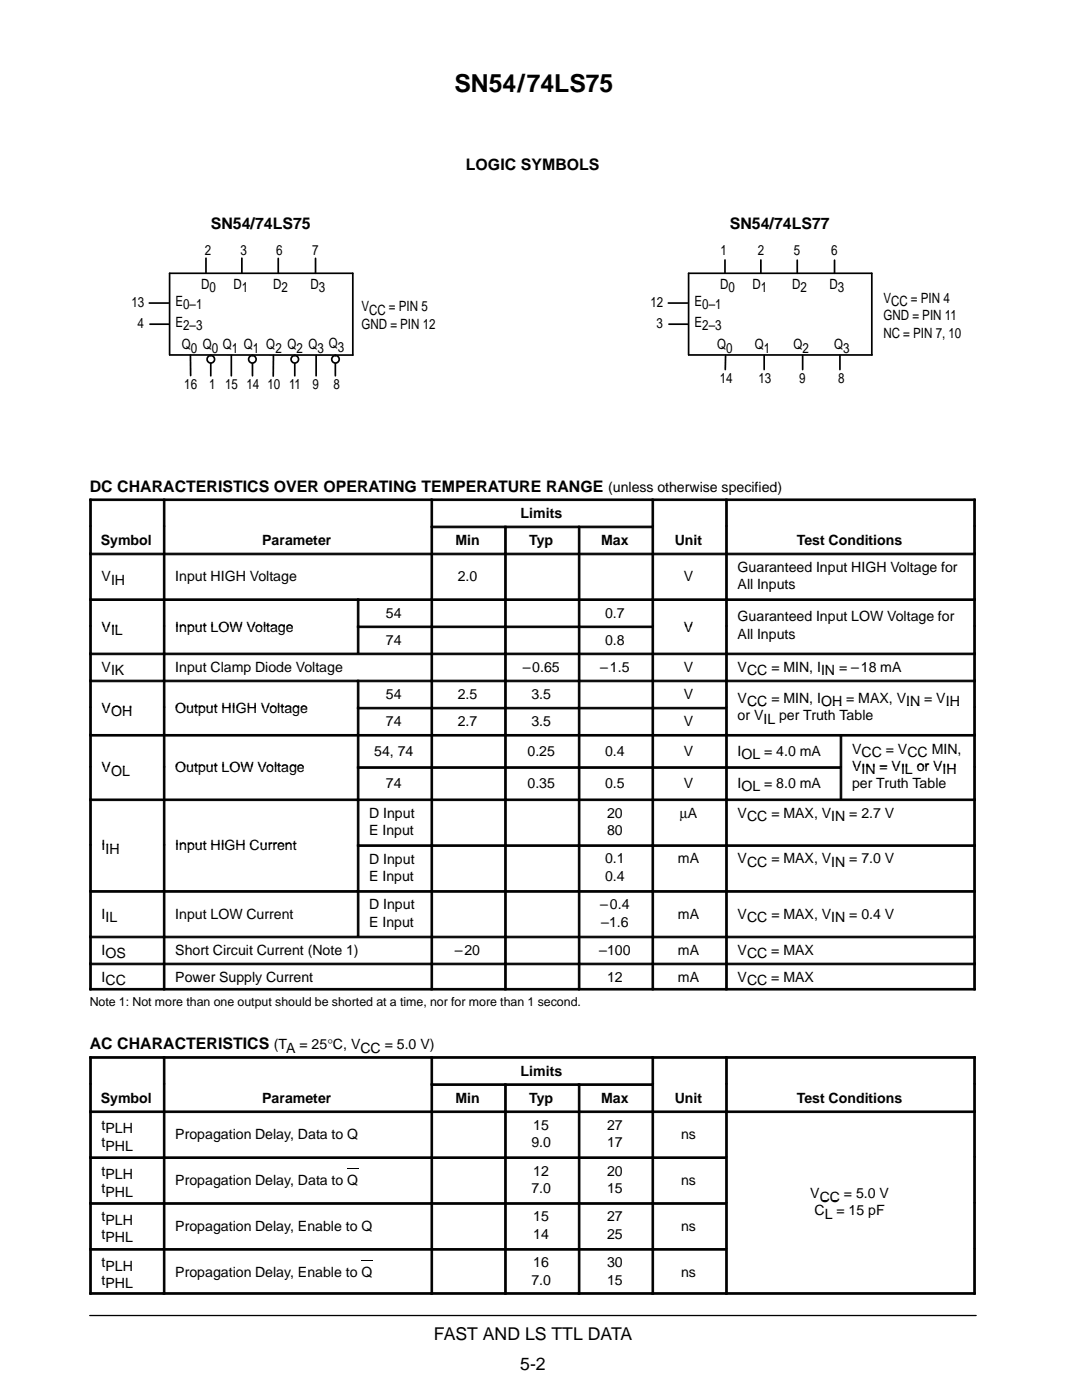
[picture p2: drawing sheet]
<svg xmlns="http://www.w3.org/2000/svg" width="216mm" height="279mm" viewBox="0 0 216 279" stroke-linecap="round" stroke-linejoin="round" font-family="sans-serif">
<path d="M17.9 262.5h176.9" fill="none" stroke="#000" stroke-width=".26"/>
<g fill="none" stroke="#000" stroke-width=".34">
<path d="M41.1 51.5v3M48.3 51.5v3M55.5 51.6v2.9M63 51.6v2.9M33.8 70.8v-16.3h36.6v16.4M33.9 70.8l36.5 .1M38 70.9v4.1M42.1 70.9v4.1M46.2 70.9v4.1M50.4 70.9v4.1M54.6 70.9l-.1 4.2M58.8 70.9v4.1"/>
<path d="M63.1 70.9v4.1M66.9 70.9v4.1"/>
</g>
<circle cx="42.1" cy="71.7" r=".75" fill="#fff"/>
<circle cx="42.1" cy="71.7" r=".75" fill="none" stroke="#000" stroke-width=".34"/>
<circle cx="50.4" cy="71.7" r=".75" fill="#fff"/>
<circle cx="50.4" cy="71.7" r=".75" fill="none" stroke="#000" stroke-width=".34"/>
<circle cx="58.8" cy="71.7" r=".75" fill="#fff"/>
<circle cx="58.8" cy="71.7" r=".75" fill="none" stroke="#000" stroke-width=".34"/>
<circle cx="66.9" cy="71.7" r=".75" fill="#fff"/>
<g fill="none" stroke="#000" stroke-width=".34">
<path d="M144.7 51.9v2.6M151.8 51.9v2.6M159.1 51.9v2.6M166.5 51.9v2.6M29.8 60.5h3.8M29.9 64.7h3.9M133.4 60.5h3.8M133.5 64.7h3.8M137.4 70.8v-16.3h36.6v16.3M137.4 70.8h36.6M144.8 70.9l-.1 2.9M152.5 70.9v2.9"/>
<path d="M160.2 70.9v2.9M167.6 70.9v2.9"/>
<circle cx="66.9" cy="71.7" r=".75"/>
</g>
<g fill="#000" stroke="#000" stroke-width=".2">
<path d="M17.9 99.6h.3v5.4h-.3z" fill-rule="evenodd"/>
<path d="M17.9 99.6h14.7v.3h-14.7z" fill-rule="evenodd"/>
<path d="M32.6 99.6h.3v5.4h-.3z" fill-rule="evenodd"/>
<path d="M32.6 99.6h53.4v.3h-53.4z" fill-rule="evenodd"/>
<path d="M86 99.6h.3v5.4h-.3z" fill-rule="evenodd"/>
<path d="M86 99.6h44.1v.3h-44.1z" fill-rule="evenodd"/>
<path d="M130.1 99.6h.3v5.4h-.3z" fill-rule="evenodd"/>
<path d="M130.1 99.6h14.7v.3h-14.7z" fill-rule="evenodd"/>
<path d="M144.8 99.6h.3v5.4h-.3z" fill-rule="evenodd"/>
<path d="M144.8 99.6h49.8v.3h-49.8z" fill-rule="evenodd"/>
<path d="M194.3 99.6h.3v5.4h-.3z" fill-rule="evenodd"/>
<path d="M17.9 105h.3v5.4h-.3z" fill-rule="evenodd"/>
<path d="M17.9 110.4h.3v9.1h-.3z" fill-rule="evenodd"/>
<path d="M17.9 110.4h14.7v.3h-14.7z" fill-rule="evenodd"/>
<path d="M17.9 119.5h.3v5.4h-.3z" fill-rule="evenodd"/>
<path d="M17.9 119.5h14.7v.3h-14.7z" fill-rule="evenodd"/>
<path d="M32.6 105h.3v5.4h-.3z" fill-rule="evenodd"/>
<path d="M32.6 110.4h.3v9.1h-.3z" fill-rule="evenodd"/>
<path d="M32.6 110.4h53.4v.3h-53.4z" fill-rule="evenodd"/>
<path d="M32.6 119.5h.3v5.4h-.3z" fill-rule="evenodd"/>
<path d="M32.6 119.5h38.7v.3h-38.7z" fill-rule="evenodd"/>
<path d="M71.3 119.5h.3v5.4h-.3z" fill-rule="evenodd"/>
<path d="M71.3 119.5h14.7v.3h-14.7z" fill-rule="evenodd"/>
<path d="M86 105h.3v5.4h-.3z" fill-rule="evenodd"/>
<path d="M86 105h14.7v.3h-14.7z" fill-rule="evenodd"/>
<path d="M86 110.4h.3v9.1h-.3z" fill-rule="evenodd"/>
<path d="M86 110.4h14.7v.3h-14.7z" fill-rule="evenodd"/>
<path d="M86 119.5h.3v5.4h-.3z" fill-rule="evenodd"/>
<path d="M86 119.5h14.7v.3h-14.7z" fill-rule="evenodd"/>
<path d="M100.7 105h.3v5.4h-.3z" fill-rule="evenodd"/>
<path d="M100.7 105h14.7v.3h-14.7z" fill-rule="evenodd"/>
<path d="M100.7 110.4h.3v9.1h-.3z" fill-rule="evenodd"/>
<path d="M100.7 110.4h14.7v.3h-14.7z" fill-rule="evenodd"/>
<path d="M100.7 119.5h.3v5.4h-.3z" fill-rule="evenodd"/>
<path d="M100.7 119.5h14.7v.3h-14.7z" fill-rule="evenodd"/>
<path d="M115.4 105h.3v5.4h-.3z" fill-rule="evenodd"/>
<path d="M115.4 105h14.7v.3h-14.7z" fill-rule="evenodd"/>
<path d="M115.4 110.4h.3v9.1h-.3z" fill-rule="evenodd"/>
<path d="M115.4 110.4h14.7v.3h-14.7z" fill-rule="evenodd"/>
<path d="M115.4 119.5h.3v5.4h-.3z" fill-rule="evenodd"/>
<path d="M115.4 119.5h14.7v.3h-14.7z" fill-rule="evenodd"/>
<path d="M130.1 105h.3v5.4h-.3z" fill-rule="evenodd"/>
<path d="M130.1 110.4h.3v9.1h-.3z" fill-rule="evenodd"/>
<path d="M130.1 110.4h14.7v.3h-14.7z" fill-rule="evenodd"/>
<path d="M130.1 119.5h.3v5.4h-.3z" fill-rule="evenodd"/>
<path d="M130.1 119.5h14.7v.3h-14.7z" fill-rule="evenodd"/>
<path d="M144.8 105h.3v5.4h-.3z" fill-rule="evenodd"/>
<path d="M144.8 110.4h.3v9.1h-.3z" fill-rule="evenodd"/>
<path d="M144.8 110.4h49.8v.3h-49.8z" fill-rule="evenodd"/>
<path d="M144.8 119.5h.3v5.4h-.3z" fill-rule="evenodd"/>
<path d="M144.8 119.5h49.8v.3h-49.8z" fill-rule="evenodd"/>
<path d="M194.3 105h.3v5.4h-.3z" fill-rule="evenodd"/>
<path d="M194.3 110.4h.3v9.1h-.3z" fill-rule="evenodd"/>
<path d="M194.3 119.5h.3v5.4h-.3z" fill-rule="evenodd"/>
<path d="M17.9 124.9h.3v5.4h-.3z" fill-rule="evenodd"/>
<path d="M17.9 130.3h.3v5.4h-.3z" fill-rule="evenodd"/>
<path d="M17.9 130.3h14.7v.4h-14.7z" fill-rule="evenodd"/>
<path d="M17.9 135.7h.3v5.4h-.3z" fill-rule="evenodd"/>
<path d="M17.9 135.7h14.7v.4h-14.7z" fill-rule="evenodd"/>
<path d="M32.6 124.9h.3v5.4h-.3z" fill-rule="evenodd"/>
<path d="M32.6 130.3h.3v5.4h-.3z" fill-rule="evenodd"/>
<path d="M32.6 130.3h53.4v.4h-53.4z" fill-rule="evenodd"/>
<path d="M32.6 135.7h.3v5.4h-.3z" fill-rule="evenodd"/>
<path d="M32.6 135.7h38.7v.4h-38.7z" fill-rule="evenodd"/>
<path d="M71.3 124.9h.3v5.4h-.3z" fill-rule="evenodd"/>
<path d="M71.3 124.9h14.7v.4h-14.7z" fill-rule="evenodd"/>
<path d="M71.3 135.7h.3v5.4h-.3z" fill-rule="evenodd"/>
<path d="M71.3 135.7h14.7v.4h-14.7z" fill-rule="evenodd"/>
<path d="M86 124.9h.3v5.4h-.3z" fill-rule="evenodd"/>
<path d="M86 124.9h14.7v.4h-14.7z" fill-rule="evenodd"/>
<path d="M86 130.3h.3v5.4h-.3z" fill-rule="evenodd"/>
<path d="M86 130.3h14.7v.4h-14.7z" fill-rule="evenodd"/>
<path d="M86 135.7h.3v5.4h-.3z" fill-rule="evenodd"/>
<path d="M86 135.7h14.7v.4h-14.7z" fill-rule="evenodd"/>
<path d="M100.7 124.9h.3v5.4h-.3z" fill-rule="evenodd"/>
<path d="M100.7 124.9h14.7v.4h-14.7z" fill-rule="evenodd"/>
<path d="M100.7 130.3h.3v5.4h-.3z" fill-rule="evenodd"/>
<path d="M100.7 130.3h14.7v.4h-14.7z" fill-rule="evenodd"/>
<path d="M100.7 135.7h.3v5.4h-.3z" fill-rule="evenodd"/>
<path d="M100.7 135.7h14.7v.4h-14.7z" fill-rule="evenodd"/>
<path d="M115.4 124.9h.3v5.4h-.3z" fill-rule="evenodd"/>
<path d="M115.4 124.9h14.7v.4h-14.7z" fill-rule="evenodd"/>
<path d="M115.4 130.3h.3v5.4h-.3z" fill-rule="evenodd"/>
<path d="M115.4 130.3h14.7v.4h-14.7z" fill-rule="evenodd"/>
<path d="M115.4 135.7h.3v5.4h-.3z" fill-rule="evenodd"/>
<path d="M115.4 135.7h14.7v.4h-14.7z" fill-rule="evenodd"/>
<path d="M130.1 124.9h.3v5.4h-.3z" fill-rule="evenodd"/>
<path d="M130.1 130.3h.3v5.4h-.3z" fill-rule="evenodd"/>
<path d="M130.1 130.3h14.7v.4h-14.7z" fill-rule="evenodd"/>
<path d="M130.1 135.7h.3v5.4h-.3z" fill-rule="evenodd"/>
<path d="M130.1 135.7h14.7v.4h-14.7z" fill-rule="evenodd"/>
<path d="M144.8 124.9h.3v5.4h-.3z" fill-rule="evenodd"/>
<path d="M144.8 130.3h.3v5.4h-.3z" fill-rule="evenodd"/>
<path d="M144.8 130.3h49.8v.4h-49.8z" fill-rule="evenodd"/>
<path d="M144.8 135.7h.3v5.4h-.3z" fill-rule="evenodd"/>
<path d="M144.8 135.7h49.8v.4h-49.8z" fill-rule="evenodd"/>
<path d="M194.3 124.9h.3v5.4h-.3z" fill-rule="evenodd"/>
<path d="M194.3 130.3h.3v5.4h-.3z" fill-rule="evenodd"/>
<path d="M194.3 135.7h.3v5.4h-.3z" fill-rule="evenodd"/>
<path d="M17.9 141.2h.3v5.4h-.3z" fill-rule="evenodd"/>
<path d="M17.9 146.6h.3v6.4h-.3z" fill-rule="evenodd"/>
<path d="M17.9 146.6h14.7v.3h-14.7z" fill-rule="evenodd"/>
<path d="M17.9 153h.3v6.4h-.3z" fill-rule="evenodd"/>
<path d="M17.9 159.5h.3v9.1h-.3z" fill-rule="evenodd"/>
<path d="M17.9 159.5h14.7v.3h-14.7z" fill-rule="evenodd"/>
<path d="M32.6 141.2h.3v5.4h-.3z" fill-rule="evenodd"/>
<path d="M32.6 146.6h.3v6.4h-.3z" fill-rule="evenodd"/>
<path d="M32.6 146.6h38.7v.3h-38.7z" fill-rule="evenodd"/>
<path d="M32.6 153h.3v6.4h-.3z" fill-rule="evenodd"/>
<path d="M32.6 159.5h.3v9.1h-.3z" fill-rule="evenodd"/>
<path d="M32.6 159.5h38.7v.3h-38.7z" fill-rule="evenodd"/>
<path d="M71.3 141.2h.3v5.4h-.3z" fill-rule="evenodd"/>
<path d="M71.3 141.2h14.7v.3h-14.7z" fill-rule="evenodd"/>
<path d="M71.3 146.6h.3v6.4h-.3z" fill-rule="evenodd"/>
<path d="M71.3 146.6h14.7v.3h-14.7z" fill-rule="evenodd"/>
<path d="M71.3 153h.3v6.4h-.3z" fill-rule="evenodd"/>
<path d="M71.3 153h14.7v.3h-14.7z" fill-rule="evenodd"/>
<path d="M71.3 159.5h.3v9.1h-.3z" fill-rule="evenodd"/>
<path d="M71.3 159.5h14.7v.3h-14.7z" fill-rule="evenodd"/>
<path d="M86 141.2h.3v5.4h-.3z" fill-rule="evenodd"/>
<path d="M86 141.2h14.7v.3h-14.7z" fill-rule="evenodd"/>
<path d="M86 146.6h.3v6.4h-.3z" fill-rule="evenodd"/>
<path d="M86 146.6h14.7v.3h-14.7z" fill-rule="evenodd"/>
<path d="M86 153h.3v6.4h-.3z" fill-rule="evenodd"/>
<path d="M86 153h14.7v.3h-14.7z" fill-rule="evenodd"/>
<path d="M86 159.5h.3v9.1h-.3z" fill-rule="evenodd"/>
<path d="M86 159.5h14.7v.3h-14.7z" fill-rule="evenodd"/>
<path d="M100.7 141.2h.3v5.4h-.3z" fill-rule="evenodd"/>
<path d="M100.7 141.2h14.7v.3h-14.7z" fill-rule="evenodd"/>
<path d="M100.7 146.6h.3v6.4h-.3z" fill-rule="evenodd"/>
<path d="M100.7 146.6h14.7v.3h-14.7z" fill-rule="evenodd"/>
<path d="M100.7 153h.3v6.4h-.3z" fill-rule="evenodd"/>
<path d="M100.7 153h14.7v.3h-14.7z" fill-rule="evenodd"/>
<path d="M100.7 159.5h.3v9.1h-.3z" fill-rule="evenodd"/>
<path d="M100.7 159.5h14.7v.3h-14.7z" fill-rule="evenodd"/>
<path d="M115.4 141.2h.3v5.4h-.3z" fill-rule="evenodd"/>
<path d="M115.4 141.2h14.7v.3h-14.7z" fill-rule="evenodd"/>
<path d="M115.4 146.6h.3v6.4h-.3z" fill-rule="evenodd"/>
<path d="M115.4 146.6h14.7v.3h-14.7z" fill-rule="evenodd"/>
<path d="M115.4 153h.3v6.4h-.3z" fill-rule="evenodd"/>
<path d="M115.4 153h14.7v.3h-14.7z" fill-rule="evenodd"/>
<path d="M115.4 159.5h.3v9.1h-.3z" fill-rule="evenodd"/>
<path d="M115.4 159.5h14.7v.3h-14.7z" fill-rule="evenodd"/>
<path d="M130.1 141.2h.3v5.4h-.3z" fill-rule="evenodd"/>
<path d="M130.1 141.2h14.7v.3h-14.7z" fill-rule="evenodd"/>
<path d="M130.1 146.6h.3v6.4h-.3z" fill-rule="evenodd"/>
<path d="M130.1 146.6h14.7v.3h-14.7z" fill-rule="evenodd"/>
<path d="M130.1 153h.3v6.4h-.3z" fill-rule="evenodd"/>
<path d="M130.1 153h14.7v.3h-14.7z" fill-rule="evenodd"/>
<path d="M130.1 159.5h.3v9.1h-.3z" fill-rule="evenodd"/>
<path d="M130.1 159.5h14.7v.3h-14.7z" fill-rule="evenodd"/>
<path d="M144.8 141.2h.3v5.4h-.3z" fill-rule="evenodd"/>
<path d="M144.8 146.6h.3v6.4h-.3z" fill-rule="evenodd"/>
<path d="M144.8 146.6h22.8v.3h-22.8z" fill-rule="evenodd"/>
<path d="M144.8 153h.3v6.4h-.3z" fill-rule="evenodd"/>
<path d="M144.8 153h22.8v.3h-22.8z" fill-rule="evenodd"/>
<path d="M144.8 159.5h.3v9.1h-.3z" fill-rule="evenodd"/>
<path d="M144.8 159.5h49.8v.3h-49.8z" fill-rule="evenodd"/>
<path d="M167.6 146.6h.4v6.4h-.4z" fill-rule="evenodd"/>
<path d="M167.6 146.6h27v.3h-27z" fill-rule="evenodd"/>
<path d="M167.6 153h.4v6.4h-.4z" fill-rule="evenodd"/>
<path d="M194.3 141.2h.3v5.4h-.3z" fill-rule="evenodd"/>
<path d="M194.3 146.6h.3v6.4h-.3z" fill-rule="evenodd"/>
<path d="M194.3 153h.3v6.4h-.3z" fill-rule="evenodd"/>
<path d="M194.3 159.5h.3v9.1h-.3z" fill-rule="evenodd"/>
<path d="M17.9 168.6h.3v9.1h-.3z" fill-rule="evenodd"/>
<path d="M17.9 177.7h.3v9.1h-.3z" fill-rule="evenodd"/>
<path d="M17.9 177.7h14.7v.4h-14.7z" fill-rule="evenodd"/>
<path d="M32.6 168.6h.3v9.1h-.3z" fill-rule="evenodd"/>
<path d="M32.6 177.7h.3v9.1h-.3z" fill-rule="evenodd"/>
<path d="M32.6 177.7h38.7v.4h-38.7z" fill-rule="evenodd"/>
<path d="M71.3 168.6h.3v9.1h-.3z" fill-rule="evenodd"/>
<path d="M71.3 168.6h14.7v.3h-14.7z" fill-rule="evenodd"/>
<path d="M71.3 177.7h.3v9.1h-.3z" fill-rule="evenodd"/>
<path d="M71.3 177.7h14.7v.4h-14.7z" fill-rule="evenodd"/>
<path d="M86 168.6h.3v9.1h-.3z" fill-rule="evenodd"/>
<path d="M86 168.6h14.7v.3h-14.7z" fill-rule="evenodd"/>
<path d="M86 177.7h.3v9.1h-.3z" fill-rule="evenodd"/>
<path d="M86 177.7h14.7v.4h-14.7z" fill-rule="evenodd"/>
<path d="M100.7 168.6h.3v9.1h-.3z" fill-rule="evenodd"/>
<path d="M100.7 168.6h14.7v.3h-14.7z" fill-rule="evenodd"/>
<path d="M100.7 177.7h.3v9.1h-.3z" fill-rule="evenodd"/>
<path d="M100.7 177.7h14.7v.4h-14.7z" fill-rule="evenodd"/>
<path d="M115.4 168.6h.3v9.1h-.3z" fill-rule="evenodd"/>
<path d="M115.4 168.6h14.7v.3h-14.7z" fill-rule="evenodd"/>
<path d="M115.4 177.7h.3v9.1h-.3z" fill-rule="evenodd"/>
<path d="M115.4 177.7h14.7v.4h-14.7z" fill-rule="evenodd"/>
<path d="M130.1 168.6h.3v9.1h-.3z" fill-rule="evenodd"/>
<path d="M130.1 168.6h14.7v.3h-14.7z" fill-rule="evenodd"/>
<path d="M130.1 177.7h.3v9.1h-.3z" fill-rule="evenodd"/>
<path d="M130.1 177.7h14.7v.4h-14.7z" fill-rule="evenodd"/>
<path d="M144.8 168.6h.3v9.1h-.3z" fill-rule="evenodd"/>
<path d="M144.8 168.6h49.8v.3h-49.8z" fill-rule="evenodd"/>
<path d="M144.8 177.7h.3v9.1h-.3z" fill-rule="evenodd"/>
<path d="M144.8 177.7h49.8v.4h-49.8z" fill-rule="evenodd"/>
<path d="M194.3 168.6h.3v9.1h-.3z" fill-rule="evenodd"/>
<path d="M194.3 177.7h.3v9.1h-.3z" fill-rule="evenodd"/>
<path d="M17.9 186.8h.3v5.4h-.3z" fill-rule="evenodd"/>
<path d="M17.9 186.8h14.7v.4h-14.7z" fill-rule="evenodd"/>
<path d="M17.9 192.2h.3v5.4h-.3z" fill-rule="evenodd"/>
<path d="M17.9 192.2h14.7v.3h-14.7z" fill-rule="evenodd"/>
<path d="M17.9 197.3h14.7v.3h-14.7z" fill-rule="evenodd"/>
<path d="M32.6 186.8h.3v5.4h-.3z" fill-rule="evenodd"/>
<path d="M32.6 186.8h53.4v.4h-53.4z" fill-rule="evenodd"/>
<path d="M32.6 192.2h.3v5.4h-.3z" fill-rule="evenodd"/>
<path d="M32.6 192.2h53.4v.3h-53.4z" fill-rule="evenodd"/>
<path d="M32.6 197.3h53.4v.3h-53.4z" fill-rule="evenodd"/>
<path d="M86 186.8h.3v5.4h-.3z" fill-rule="evenodd"/>
<path d="M86 186.8h14.7v.4h-14.7z" fill-rule="evenodd"/>
<path d="M86 192.2h.3v5.4h-.3z" fill-rule="evenodd"/>
<path d="M86 192.2h14.7v.3h-14.7z" fill-rule="evenodd"/>
<path d="M86 197.3h14.7v.3h-14.7z" fill-rule="evenodd"/>
<path d="M100.7 186.8h.3v5.4h-.3z" fill-rule="evenodd"/>
<path d="M100.7 186.8h14.7v.4h-14.7z" fill-rule="evenodd"/>
<path d="M100.7 192.2h.3v5.4h-.3z" fill-rule="evenodd"/>
<path d="M100.7 192.2h14.7v.3h-14.7z" fill-rule="evenodd"/>
<path d="M100.7 197.3h14.7v.3h-14.7z" fill-rule="evenodd"/>
<path d="M115.4 186.8h.3v5.4h-.3z" fill-rule="evenodd"/>
<path d="M115.4 186.8h14.7v.4h-14.7z" fill-rule="evenodd"/>
<path d="M115.4 192.2h.3v5.4h-.3z" fill-rule="evenodd"/>
<path d="M115.4 192.2h14.7v.3h-14.7z" fill-rule="evenodd"/>
<path d="M115.4 197.3h14.7v.3h-14.7z" fill-rule="evenodd"/>
<path d="M130.1 186.8h.3v5.4h-.3z" fill-rule="evenodd"/>
<path d="M130.1 186.8h14.7v.4h-14.7z" fill-rule="evenodd"/>
<path d="M130.1 192.2h.3v5.4h-.3z" fill-rule="evenodd"/>
<path d="M130.1 192.2h14.7v.3h-14.7z" fill-rule="evenodd"/>
<path d="M130.1 197.3h14.7v.3h-14.7z" fill-rule="evenodd"/>
<path d="M144.8 186.8h.3v5.4h-.3z" fill-rule="evenodd"/>
<path d="M144.8 186.8h49.8v.4h-49.8z" fill-rule="evenodd"/>
<path d="M144.8 192.2h.3v5.4h-.3z" fill-rule="evenodd"/>
<path d="M144.8 192.2h49.8v.3h-49.8z" fill-rule="evenodd"/>
<path d="M144.8 197.3h49.8v.3h-49.8z" fill-rule="evenodd"/>
<path d="M194.3 186.8h.3v5.4h-.3z" fill-rule="evenodd"/>
<path d="M194.3 192.2h.3v5.4h-.3z" fill-rule="evenodd"/>
<path d="M17.9 210.9h.3v5.4h-.3z" fill-rule="evenodd"/>
<path d="M17.9 210.9h14.7v.3h-14.7z" fill-rule="evenodd"/>
<path d="M17.9 216.3h.3v5.4h-.3z" fill-rule="evenodd"/>
<path d="M32.6 210.9h.3v5.4h-.3z" fill-rule="evenodd"/>
<path d="M32.6 210.9h53.4v.3h-53.4z" fill-rule="evenodd"/>
<path d="M32.6 216.3h.3v5.4h-.3z" fill-rule="evenodd"/>
<path d="M86 210.9h.3v5.4h-.3z" fill-rule="evenodd"/>
<path d="M86 210.9h44.1v.3h-44.1z" fill-rule="evenodd"/>
<path d="M86 216.3h.3v5.4h-.3z" fill-rule="evenodd"/>
<path d="M86 216.3h14.7v.3h-14.7z" fill-rule="evenodd"/>
<path d="M100.7 216.3h.3v5.4h-.3z" fill-rule="evenodd"/>
<path d="M100.7 216.3h14.7v.3h-14.7z" fill-rule="evenodd"/>
<path d="M115.4 216.3h.3v5.4h-.3z" fill-rule="evenodd"/>
<path d="M115.4 216.3h14.7v.3h-14.7z" fill-rule="evenodd"/>
<path d="M130.1 210.9h.3v5.4h-.3z" fill-rule="evenodd"/>
<path d="M130.1 210.9h14.7v.3h-14.7z" fill-rule="evenodd"/>
<path d="M130.1 216.3h.3v5.4h-.3z" fill-rule="evenodd"/>
<path d="M144.8 210.9h.3v5.4h-.3z" fill-rule="evenodd"/>
<path d="M144.8 210.9h49.8v.3h-49.8z" fill-rule="evenodd"/>
<path d="M144.8 216.3h.3v5.4h-.3z" fill-rule="evenodd"/>
<path d="M194.3 210.9h.3v5.4h-.3z" fill-rule="evenodd"/>
<path d="M194.3 216.3h.3v5.4h-.3z" fill-rule="evenodd"/>
<path d="M17.9 221.7h.3v9.2h-.3z" fill-rule="evenodd"/>
<path d="M17.9 221.7h14.7v.3h-14.7z" fill-rule="evenodd"/>
<path d="M17.9 230.9h.3v9.1h-.3z" fill-rule="evenodd"/>
<path d="M17.9 230.9h14.7v.3h-14.7z" fill-rule="evenodd"/>
<path d="M32.6 221.7h.3v9.2h-.3z" fill-rule="evenodd"/>
<path d="M32.6 221.7h53.4v.3h-53.4z" fill-rule="evenodd"/>
<path d="M32.6 230.9h.3v9.1h-.3z" fill-rule="evenodd"/>
<path d="M32.6 230.9h53.4v.3h-53.4z" fill-rule="evenodd"/>
<path d="M86 221.7h.3v9.2h-.3z" fill-rule="evenodd"/>
<path d="M86 221.7h14.7v.3h-14.7z" fill-rule="evenodd"/>
<path d="M86 230.9h.3v9.1h-.3z" fill-rule="evenodd"/>
<path d="M86 230.9h14.7v.3h-14.7z" fill-rule="evenodd"/>
<path d="M100.7 221.7h.3v9.2h-.3z" fill-rule="evenodd"/>
<path d="M100.7 221.7h14.7v.3h-14.7z" fill-rule="evenodd"/>
<path d="M100.7 230.9h.3v9.1h-.3z" fill-rule="evenodd"/>
<path d="M100.7 230.9h14.7v.3h-14.7z" fill-rule="evenodd"/>
<path d="M115.4 221.7h.3v9.2h-.3z" fill-rule="evenodd"/>
<path d="M115.4 221.7h14.7v.3h-14.7z" fill-rule="evenodd"/>
<path d="M115.4 230.9h.3v9.1h-.3z" fill-rule="evenodd"/>
<path d="M115.4 230.9h14.7v.3h-14.7z" fill-rule="evenodd"/>
<path d="M130.1 221.7h.3v9.2h-.3z" fill-rule="evenodd"/>
<path d="M130.1 221.7h14.7v.3h-14.7z" fill-rule="evenodd"/>
<path d="M130.1 230.9h.3v9.1h-.3z" fill-rule="evenodd"/>
<path d="M130.1 230.9h14.7v.3h-14.7z" fill-rule="evenodd"/>
<path d="M144.8 221.7h.3v9.2h-.3z" fill-rule="evenodd"/>
<path d="M144.8 221.7h49.8v.3h-49.8z" fill-rule="evenodd"/>
<path d="M144.8 230.9h.3v9.1h-.3z" fill-rule="evenodd"/>
<path d="M194.3 221.7h.3v9.2h-.3z" fill-rule="evenodd"/>
<path d="M194.3 230.9h.3v9.1h-.3z" fill-rule="evenodd"/>
<path d="M17.9 240h.3v9.2h-.3z" fill-rule="evenodd"/>
<path d="M17.9 240h14.7v.3h-14.7z" fill-rule="evenodd"/>
<path d="M17.9 249.2h.3v9.1h-.3z" fill-rule="evenodd"/>
<path d="M17.9 249.2h14.7v.3h-14.7z" fill-rule="evenodd"/>
<path d="M17.9 258h14.7v.3h-14.7z" fill-rule="evenodd"/>
<path d="M32.6 240h.3v9.2h-.3z" fill-rule="evenodd"/>
<path d="M32.6 240h53.4v.3h-53.4z" fill-rule="evenodd"/>
<path d="M32.6 249.2h.3v9.1h-.3z" fill-rule="evenodd"/>
<path d="M32.6 249.2h53.4v.3h-53.4z" fill-rule="evenodd"/>
<path d="M32.6 258h53.4v.3h-53.4z" fill-rule="evenodd"/>
<path d="M86 240h.3v9.2h-.3z" fill-rule="evenodd"/>
<path d="M86 240h14.7v.3h-14.7z" fill-rule="evenodd"/>
<path d="M86 249.2h.3v9.1h-.3z" fill-rule="evenodd"/>
<path d="M86 249.2h14.7v.3h-14.7z" fill-rule="evenodd"/>
<path d="M86 258h14.7v.3h-14.7z" fill-rule="evenodd"/>
<path d="M100.7 240h.3v9.2h-.3z" fill-rule="evenodd"/>
<path d="M100.7 240h14.7v.3h-14.7z" fill-rule="evenodd"/>
<path d="M100.7 249.2h.3v9.1h-.3z" fill-rule="evenodd"/>
<path d="M100.7 249.2h14.7v.3h-14.7z" fill-rule="evenodd"/>
<path d="M100.7 258h14.7v.3h-14.7z" fill-rule="evenodd"/>
<path d="M115.4 240h.3v9.2h-.3z" fill-rule="evenodd"/>
<path d="M115.4 240h14.7v.3h-14.7z" fill-rule="evenodd"/>
<path d="M115.4 249.2h.3v9.1h-.3z" fill-rule="evenodd"/>
<path d="M115.4 249.2h14.7v.3h-14.7z" fill-rule="evenodd"/>
<path d="M115.4 258h14.7v.3h-14.7z" fill-rule="evenodd"/>
<path d="M130.1 240h.3v9.2h-.3z" fill-rule="evenodd"/>
<path d="M130.1 240h14.7v.3h-14.7z" fill-rule="evenodd"/>
<path d="M130.1 249.2h.3v9.1h-.3z" fill-rule="evenodd"/>
<path d="M130.1 249.2h14.7v.3h-14.7z" fill-rule="evenodd"/>
<path d="M130.1 258h14.7v.3h-14.7z" fill-rule="evenodd"/>
<path d="M144.8 240h.3v9.2h-.3z" fill-rule="evenodd"/>
<path d="M144.8 249.2h.3v9.1h-.3z" fill-rule="evenodd"/>
<path d="M144.8 258h49.8v.3h-49.8z" fill-rule="evenodd"/>
<path d="M194.3 240h.3v9.2h-.3z" fill-rule="evenodd"/>
<path d="M194.3 249.2h.3v9.1h-.3z" fill-rule="evenodd"/>
</g>
<path d="M69.3 233.2h2.2M72.1 251.5h2.2" fill="none" stroke="#000" stroke-width=".2"/>
<text font-size="4.9" x="90.7" y="18.3">SN54/74LS75</text>
<g font-size="3.5">
<text x="86.6" y="267.5">FAST AND LS TTL DATA</text>
<text x="103.8" y="273.4">5-2</text>
</g>
<g font-size="3.2">
<text x="93" y="33.9">LOGIC SYMBOLS</text>
<text x="42.1" y="45.8">SN54/74LS75</text>
<text x="145.6" y="45.8">SN54/74LS77</text>
<text x="17.9" y="98.1">DC CHARACTERISTICS OVER OPERATING TEMPERATURE RANGE</text>
<text x="17.9" y="209.4">AC CHARACTERISTICS</text>
</g>
<g font-size="2.8">
<text x="40.9" y="50.9">2</text>
<text x="48" y="50.9">3</text>
<text x="55.1" y="50.9">6</text>
<text x="62.3" y="50.9">7</text>
<text x="143.7" y="50.9">1</text>
<text x="151.2" y="50.9">2</text>
<text x="158.4" y="50.9">5</text>
<text x="165.8" y="50.9">6</text>
<text x="40.1" y="57.6">D0</text>
<text x="46.6" y="57.6">D1</text>
<text x="54.5" y="57.6">D2</text>
<text x="62" y="57.6">D3</text>
<text x="143.7" y="57.6">D0</text>
<text x="150.1" y="57.6">D1</text>
<text x="158.1" y="57.6">D2</text>
<text x="165.5" y="57.6">D3</text>
<text x="26.2" y="61.3">13</text>
<text x="27.5" y="65.5">4</text>
<text x="35" y="61">E0–1</text>
<text x="35" y="65.2">E2–3</text>
<text x="72.1" y="62.1">VCC = PIN 5</text>
<text x="72.1" y="65.6">GND = PIN 12</text>
<text x="129.8" y="61.3">12</text>
<text x="131" y="65.5">3</text>
<text x="138.6" y="61">E0–1</text>
<text x="138.6" y="65.2">E2–3</text>
<text x="176.3" y="60.4">VCC = PIN 4</text>
<text x="176.3" y="63.9">GND = PIN 11</text>
<text x="36.3" y="69.7">Q0 Q0 Q1 Q1 Q2 Q2 Q3 Q3</text>
<text x="143.1" y="69.7">Q0</text>
<text x="150.6" y="69.7">Q1</text>
<text x="158.3" y="69.7">Q2</text>
<text x="166.5" y="69.7">Q3</text>
<text x="176.3" y="67.4">NC = PIN 7, 10</text>
<text x="36.8" y="77.6">16</text>
<text x="41.7" y="77.6">1 15 14 10 11</text>
<text x="62.4" y="77.6">9</text>
<text x="66.5" y="77.6">8</text>
<text x="143.6" y="76.5">14</text>
<text x="151.3" y="76.5">13</text>
<text x="159.5" y="76.5">9</text>
<text x="167.2" y="76.5">8</text>
<text x="121.3" y="98.1">(unless otherwise specified)</text>
<text x="103.9" y="103.3">Limits</text>
<text x="20.1" y="108.8">S</text>
<text x="20.1" y="108.8">Symbol</text>
<text x="26.1" y="108.8">b l</text>
<text x="52.3" y="108.8">P</text>
<text x="52.3" y="108.8">Parameter</text>
<text x="90.9" y="108.7">Min</text>
<text x="105.6" y="108.7">Typ</text>
<text x="120" y="108.7">Max</text>
<text x="134.6" y="108.8">U i</text>
<text x="136.7" y="108.8">n t</text>
<text x="159" y="108.8">T</text>
<text x="159" y="108.8">Test Conditions</text>
<text x="165.3" y="108.8">C</text>
<text x="170.8" y="108.8">di i</text>
<text x="20.3" y="116">VIH</text>
<text x="35" y="116">Input HIGH Voltage</text>
<text x="91.3" y="116">2.0</text>
<text x="136.4" y="116">V</text>
<text x="147.2" y="114.1">Guaranteed Input HIGH Voltage for</text>
<text x="147.2" y="117.6">All Inputs</text>
<text x="77" y="123.2">54</text>
<text x="120.7" y="123.2">0.7</text>
<text x="147.2" y="124">Guaranteed Input LOW Voltage for</text>
<text x="165.2" y="124">p</text>
<text x="183.3" y="124">g</text>
<text x="20.3" y="126">VIL</text>
<text x="35" y="126">Input LOW Voltage</text>
<text x="77" y="128.7">74</text>
<text x="120.7" y="128.7">0.8</text>
<text x="136.4" y="126">V</text>
<text x="147.2" y="127.5">All Inputs</text>
<text x="20.3" y="134.1">VIK</text>
<text x="35" y="134.1">Input Clamp Diode Voltage</text>
<text x="104.3" y="134.1">–0.65</text>
<text x="119.8" y="134.1">–1.5</text>
<text x="136.4" y="134.1">V</text>
<text x="147.2" y="134.1">VCC = MIN, IIN = –18 mA</text>
<text x="20.3" y="142.3">VOH</text>
<text x="35" y="142.3">Output HIGH Voltage</text>
<text x="77" y="139.5">54</text>
<text x="91.3" y="139.5">2.5</text>
<text x="106" y="139.5">3.5</text>
<text x="136.4" y="139.5">V</text>
<text x="147.2" y="140.2">VCC</text>
<text x="147.2" y="143.7">or VIL per Truth Table</text>
<text x="149.1" y="140.9">CC = MIN, IOH</text>
<text x="161.5" y="140.2">, OH = MAX, VIN</text>
<text x="177.4" y="140.2">,</text>
<text x="180.8" y="140.9">IN = VIH</text>
<text x="188.7" y="140.9">IH</text>
<text x="77" y="144.9">74</text>
<text x="91.3" y="144.9">2.7</text>
<text x="106" y="144.9">3.5</text>
<text x="136.4" y="144.9">V</text>
<text x="20.3" y="154.1">VOL</text>
<text x="35" y="154.1">Output LOW Voltage</text>
<text x="74.7" y="150.8">54, 74</text>
<text x="105.3" y="150.8">0.25</text>
<text x="120.7" y="150.8">0.4</text>
<text x="136.4" y="150.8">V</text>
<text x="147.2" y="150.8">IOL = 4.0 mA</text>
<text x="170" y="150.4">VCC = VCC MIN,</text>
<text x="170" y="153.9">VIN = VIL or VIH</text>
<text x="77" y="157.3">74</text>
<text x="105.3" y="157.3">0.35</text>
<text x="120.7" y="157.3">0.5</text>
<text x="136.4" y="157.3">V</text>
<text x="147.2" y="157.3">IOL = 8.0 mA</text>
<text x="170" y="157.4">per Truth Table</text>
<text x="73.7" y="163.2">D Input</text>
<text x="73.7" y="166.7">E Input</text>
<text x="121.1" y="163.2">20</text>
<text x="121.1" y="166.7">80</text>
<text x="135.6" y="163.2">µA</text>
<text x="147.2" y="163.2">VCC = MAX, VIN = 2.7 V</text>
<text x="20.3" y="169.7">IIH</text>
<text x="35" y="169.7">Input HIGH Current</text>
<text x="73.7" y="172.3">D Input</text>
<text x="120.7" y="172.3">0.1</text>
<text x="135.3" y="172.3">mA</text>
<text x="147.2" y="172.3">VCC = MAX, VIN = 7.0 V</text>
<text x="73.7" y="175.8">E Input</text>
<text x="120.7" y="175.8">0.4</text>
<text x="20.3" y="183.3">IIL</text>
<text x="35" y="183.3">Input LOW Current</text>
<text x="73.7" y="181.5">D Input</text>
<text x="73.7" y="185">E Input</text>
<text x="119.8" y="181.5">–0.4</text>
<text x="120" y="185">–1.6</text>
<text x="135.3" y="183.3">mA</text>
<text x="147.2" y="183.3">VCC = MAX, VIN = 0.4 V</text>
<text x="20.3" y="190.6">IOS</text>
<text x="35" y="190.6">Short Circuit Current (Note 1)</text>
<text x="90.8" y="190.6">–20</text>
<text x="119.6" y="190.6">–100</text>
<text x="135.3" y="190.6">mA</text>
<text x="147.2" y="190.6">VCC = MAX</text>
<text x="20.3" y="196">ICC</text>
<text x="35" y="196">Power Supply Current</text>
<text x="121.1" y="196">12</text>
<text x="135.3" y="196">mA</text>
<text x="147.2" y="196">VCC = MAX</text>
<text x="54.7" y="209.4">(TA = 25°C, VCC = 5.0 V)</text>
<text x="103.9" y="214.6">Limits</text>
<text x="20.1" y="220.1">S</text>
<text x="20.1" y="220.1">Symbol</text>
<text x="26.1" y="220.1">b l</text>
<text x="52.3" y="220.1">P</text>
<text x="52.3" y="220.1">Parameter</text>
<text x="90.9" y="220.1">Min</text>
<text x="105.6" y="220.1">Typ</text>
<text x="120" y="220.1">Max</text>
<text x="134.6" y="220.1">U i</text>
<text x="136.7" y="220.1">n t</text>
<text x="159" y="220.1">T</text>
<text x="159" y="220.1">Test Conditions</text>
<text x="165.3" y="220.1">C</text>
<text x="170.8" y="220.1">di i</text>
<text x="20.3" y="225.5">tPLH</text>
<text x="35" y="227.3">Propagation Delay, Data to Q</text>
<text x="106.4" y="225.5">15</text>
<text x="121.1" y="225.5">27</text>
<text x="135.9" y="227.3">ns</text>
<text x="20.3" y="228.9">tPHL</text>
<text x="106" y="228.9">9.0</text>
<text x="121.1" y="228.9">17</text>
<text x="20.3" y="234.6">tPLH</text>
<text x="20.3" y="238.1">tPHL</text>
<text x="35" y="236.5">Propagation Delay, Data to Q</text>
<text x="106" y="238.1">7.0</text>
<text x="106.4" y="234.6">12</text>
<text x="121.1" y="234.6">20</text>
<text x="121.1" y="238.1">15</text>
<text x="135.9" y="236.5">ns</text>
<text x="161.7" y="239.1">VCC = 5.0 V</text>
<text x="161.7" y="239.1">VCC</text>
<text x="170.8" y="239.1">5 0 V</text>
<text x="20.3" y="243.8">tPLH</text>
<text x="35" y="245.6">Propagation Delay, Enable to Q</text>
<text x="106.4" y="243.8">15</text>
<text x="121.1" y="243.8">27</text>
<text x="135.9" y="245.6">ns</text>
<text x="162.5" y="242.6">CL = 15 pF</text>
<text x="20.3" y="247.2">tPHL</text>
<text x="106.4" y="247.2">14</text>
<text x="121.1" y="247.2">25</text>
<text x="20.3" y="252.9">tPLH</text>
<text x="20.3" y="256.4">tPHL</text>
<text x="35" y="254.8">Propagation Delay, Enable to Q</text>
<text x="106" y="256.4">7.0</text>
<text x="106.4" y="252.9">16</text>
<text x="121.1" y="252.9">30</text>
<text x="121.1" y="256.4">15</text>
<text x="135.9" y="254.8">ns</text>
</g>
<text font-size="2.5" x="17.9" y="200.7">Note 1: Not more than one output should be shorted at a time, nor for more than 1 second.</text>
</svg>
